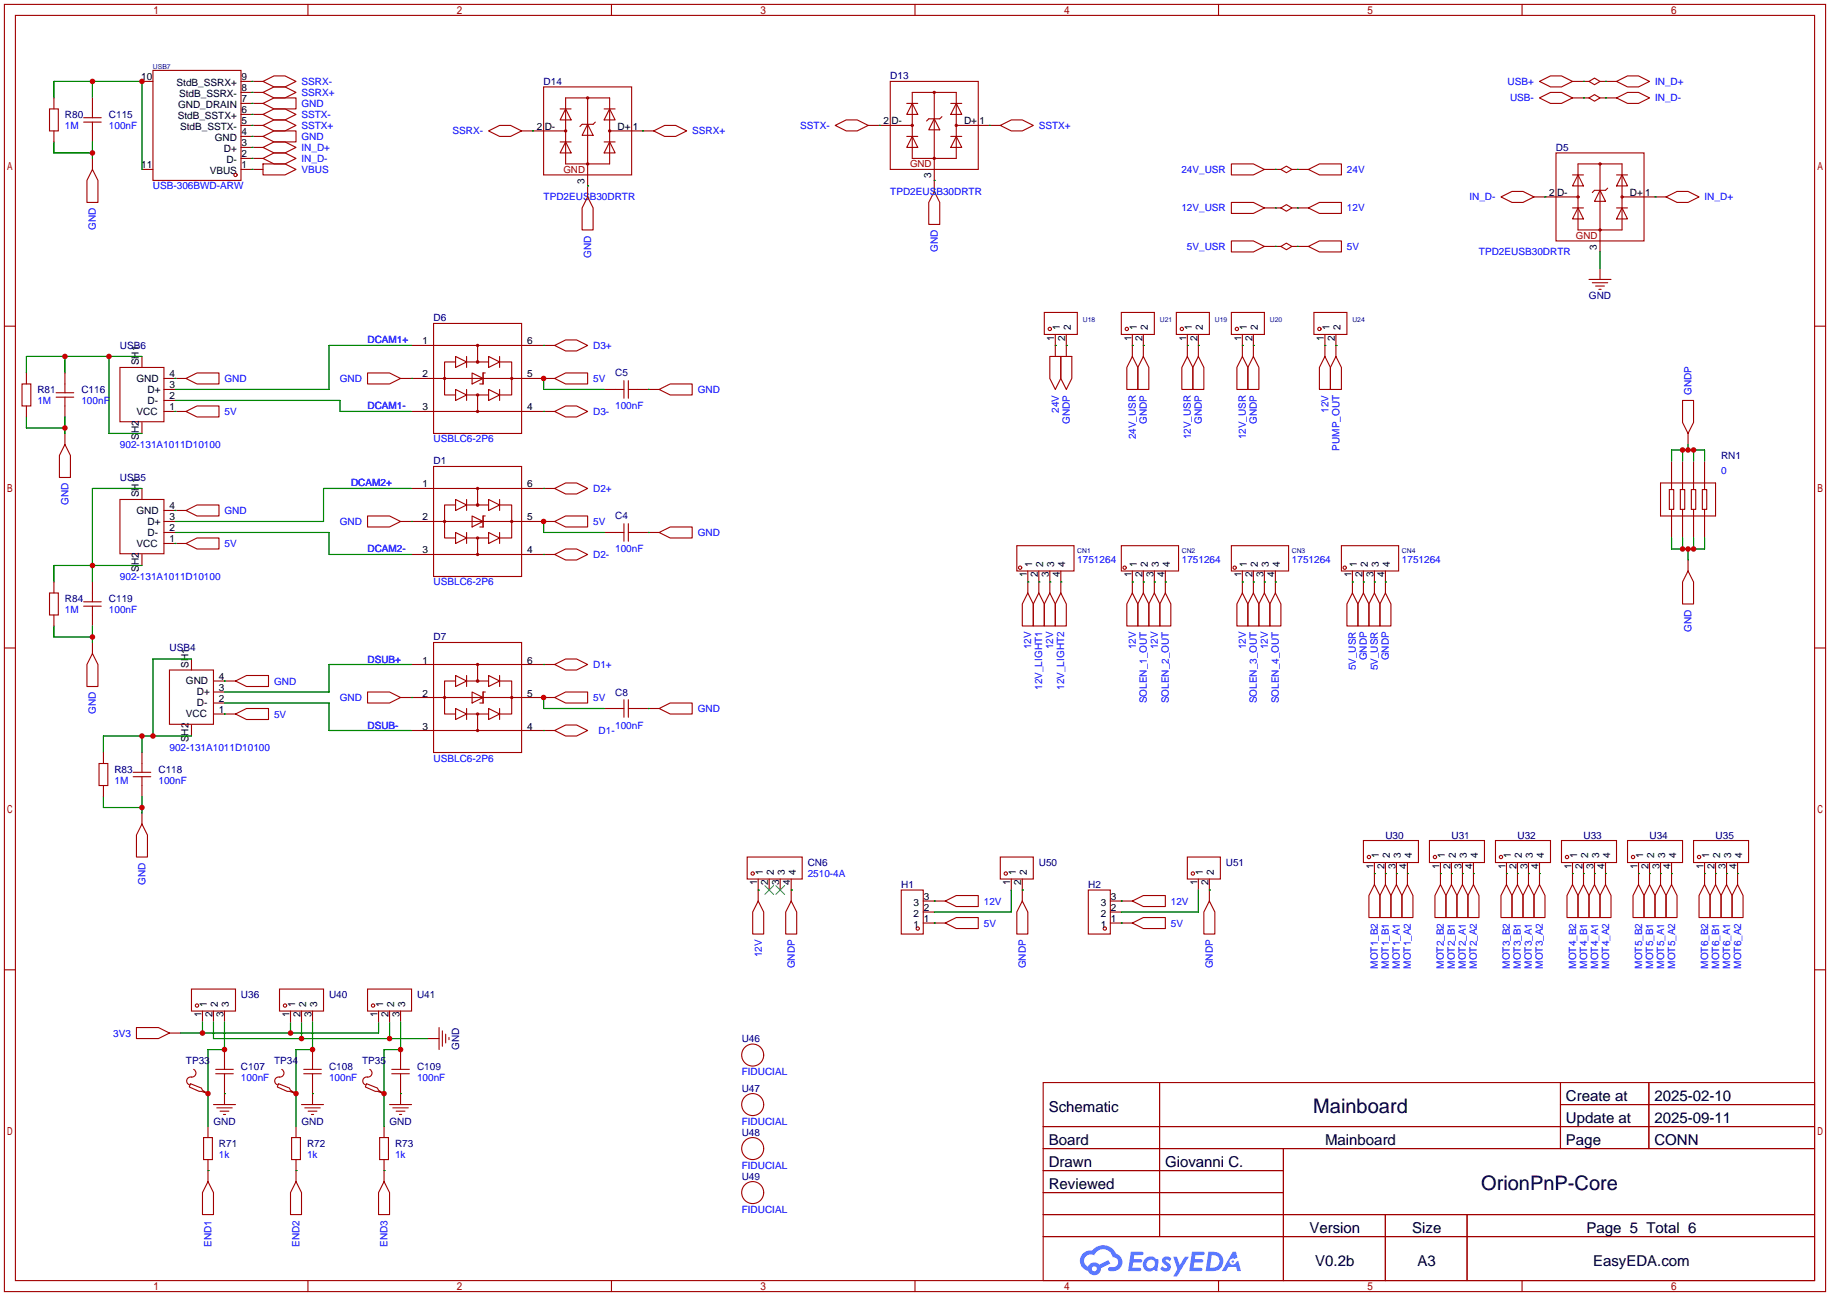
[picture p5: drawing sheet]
<svg xmlns="http://www.w3.org/2000/svg" width="422mm" height="299mm" viewBox="0 0 422 299" stroke-linecap="round" stroke-linejoin="round" font-family="sans-serif">
<g fill="none" stroke="#a10000" stroke-width=".25">
<path d="M1 1h420.4v297.2h-420.4zM3.6 3.6h415.2v292.1h-415.2zM71.1 1v2.6M141.1 1v2.6M211.2 1v2.6M281.3 1v2.6M351.3 1v2.6M1 75.3h2.6M418.8 75.3h2.6M1 149.6h2.6M418.8 149.6h2.6M1 223.9h2.6"/>
<path d="M418.8 223.9h2.6M240.8 249.9h178v45.8h-178zM267.7 249.9v35.6M360.2 249.9v15.3M360.2 255h58.6M380.6 249.9v15.3M240.8 260.1h178M240.8 265.2h178M240.8 270.3h55.4M240.8 275.3h55.4M296.2 265.2v30.5M71.1 295.7v2.5"/>
<path d="M141.1 295.7v2.5M211.2 295.7v2.5M240.8 280.4h178M240.8 285.5h178M281.3 295.7v2.5M319.8 280.4v15.3M338.6 280.4v15.3M351.3 295.7v2.5"/>
</g>
<g fill="#5487ff">
<path d="M268.5 290.3a1.3 1.3 0 0 1 1.9 .3l-.4 .6a.54 .54 0 0 0-1-.2l.2 .2a1.28 1.28 0 0 1 .8 2 1.53 1.53 0 0 1-2.2-.3l.5-.6 .8 .5a.31 .31 0 0 0 .3-.3 .31 .31 0 0 0-.2-.3 1.12 1.12 0 0 1-.7-1.9z"/>
<path d="M270.8 290.2h.8l.7 1.9 1.2-1.9h.9l-2.7 4.5h-.9l1-1.7z"/>
<path d="M261 289h2.3a.46 .46 0 0 1 .5 .1 .46 .46 0 0 1 .1 .5l-.3 .2h-1.8l-.1 .9h1.6a.4 .4 0 0 1 .3 .4 .4 .4 0 0 1-.4 .4h-1.6l-.2 1.2h1.4a.46 .46 0 0 1 .5 .1 .46 .46 0 0 1 .1 .5l-.4 .2h-2.6z"/>
<path d="M275.1 289h2.3a.47 .47 0 0 1 .5 .1 .47 .47 0 0 1 .1 .5l-.3 .2h-1.8l-.1 .9h1.6a.4 .4 0 0 1 .4 .4 .4 .4 0 0 1-.5 .4h-1.6l-.2 1.2h1.4a.46 .46 0 0 1 .5 .1 .46 .46 0 0 1 .1 .5l-.4 .2h-2.6z"/>
<path d="M284.5 289h.8l.3 1.3-.6 .4a.75 .75 0 0 0-1.1 .3 .75 .75 0 0 0 .5 1 .75 .75 0 0 0 .9-.6l.5-.3 .6 2.4h-.8l-.3-1h-1.8l-.5 1h-1z"/>
<path d="M278.9 289l-.6 4.5h1.4a2.27 2.27 0 0 0 2.7-2.3 2.27 2.27 0 0 0-2.7-2.2zM279.7 289.8a1.5 1.5 0 0 1 1.8 1.5 1.5 1.5 0 0 1-1.9 1.4h-.3z"/>
<path d="M264.4 290.6a1.6 1.6 0 0 0-.4 2.3 1.6 1.6 0 0 0 2.3 .2l.8 .4 .3-2.5-.1-.3h-.5a1.58 1.58 0 0 0-2.4-.1zM265 291.1a.99 .99 0 0 1 1.6 .6 .99 .99 0 0 1-1.3 1.1 .98 .98 0 0 1-.3-1.7z"/>
<path d="M250 289.4a2.37 2.37 0 0 0 1.1 4 1.54 1.54 0 0 0 1.8 1 1.54 1.54 0 0 0 1.2-1.6l2.2-1.1-.5-.8-2.1 1.1a1.57 1.57 0 0 0-2.6 .4 1.5 1.5 0 0 1-.7-2.1 1.5 1.5 0 0 1 2.2-.5 2.23 2.23 0 0 1 2.3-1.4 2.23 2.23 0 0 1 1.9 1.8 1.16 1.16 0 0 1 1.3 1.1 1.16 1.16 0 0 1-1.1 1.3h-.7a.47 .47 0 0 0-.5 .3 .47 .47 0 0 0 .4 .6 2.14 2.14 0 0 0 2.7-1.4 2.14 2.14 0 0 0-1.3-2.7 3.2 3.2 0 0 0-5.5-.7l-1.1 .1zM252 292.9a.6 .6 0 0 1 1.2 0 .6 .6 0 0 1-1.2 0z"/>
<circle cx="284.6" cy="291.3" r=".28"/>
</g>
<g fill="none" stroke="#a10000" stroke-width=".25">
<path d="M32.8 18.8h2.5M35.3 16.3h20.3v25.4h-20.3zM55.6 18.8h5.1M60.7 18.8l2.5-1.3h2.6l2.5 1.3-2.5 1.3h-2.6zM205.5 18.8h20.3v20.3h-20.3zM355.3 18.8l2.6-1.3h2.5l2.6 1.3-2.6 1.3h-2.5zM363 18.8h3.8M366.8 18.8l1.2-.8 1.3 .8-1.3 .8zM369.3 18.8h3.8M373.1 18.8l2.6-1.3h2.5l2.5 1.3-2.5 1.3h-2.5zM11.4 25.1h2.1v5.1h-2.1zM12.4 22.6v2.5"/>
<path d="M12.4 30.2v2.6M19.3 28.2h4.1M19.3 27.2h4.1M21.3 39.1l1.3 2.6v5h-2.5v-5zM21.3 22.6v4.6M21.3 28.2v4.6M21.3 36.6v2.5M32.8 39.1h2.5M55.6 39.1h5.1M55.6 21.3h5.1M55.6 23.9h5.1M55.6 26.4h5.1"/>
<path d="M55.6 29h5.1M55.6 31.5h5.1M55.6 34h5.1M55.6 36.6h5.1M60.7 36.6l2.5-1.3h2.6l2.5 1.3-2.5 1.2h-2.6zM60.7 34l2.5-1.2h2.6l2.5 1.2-2.5 1.3h-2.6zM60.7 37.8h5.1l2.5 1.3-2.5 1.3h-5.1zM60.7 31.5l2.5-1.3h5.1v2.6h-5.1zM60.7 21.3l2.5-1.2h2.6l2.5 1.2-2.5 1.3h-2.6zM60.7 26.4l2.5-1.3h2.6l2.5 1.3-2.5 1.3h-2.6zM60.7 29l2.5-1.3h2.6l2.5 1.3-2.5 1.2h-2.6zM60.7 23.9l2.5-1.3h5.1v2.5h-5.1z"/>
<path d="M112.8 30.2l2.5-1.2h2.6l2.5 1.2-2.5 1.3h-2.6zM120.4 30.2h10.2M125.5 20.1h20.3v20.3h-20.3zM129.3 25.1h2.5M129.3 32.8h2.5M130.6 25.1l1.2 2.6h-2.5zM130.6 32.8l1.2 2.5h-2.5zM130.6 22.6h10.1v15.2h-10.1zM135.6 28.7l1.3 2.5h-2.5zM135.6 22.6v22.9M137.4 28.2l-.5 .5h-2.5l-.5 .5M139.4 25.1h2.6"/>
<path d="M139.4 32.8h2.6M140.7 25.1l1.3 2.6h-2.6zM140.7 32.8l1.3 2.5h-2.6zM140.7 30.2h10.2M150.9 30.2l2.5-1.2h2.6l2.5 1.2-2.5 1.3h-2.6zM192.8 29l2.5-1.3h2.6l2.5 1.3-2.5 1.2h-2.6zM200.4 29h10.2M209.3 23.9h2.5M209.3 31.5h2.5M210.6 23.9l1.2 2.5h-2.5zM210.6 31.5l1.2 2.5h-2.5zM210.6 21.3h10.1v15.3h-10.1z"/>
<path d="M215.6 27.4l1.3 2.6h-2.5zM215.6 21.3v22.9M217.4 26.9l-.5 .5h-2.5l-.5 .5M219.5 23.9h2.5M219.5 31.5h2.5M220.7 23.9l1.3 2.5h-2.5zM220.7 31.5l1.3 2.5h-2.5zM220.7 29h10.2M230.9 29l2.5-1.3h2.6l2.5 1.3-2.5 1.2h-2.6zM284.2 37.8h5.1l2.5 1.3-2.5 1.3h-5.1zM291.8 39.1h3.9M295.7 39.1l1.2-.7 1.3 .7-1.3 .8z"/>
<path d="M298.2 39.1h3.8M302 39.1l2.5-1.3h5.1v2.6h-5.1zM355.3 22.6l2.6-1.3h2.5l2.6 1.3-2.6 1.3h-2.5zM359.2 35.3h20.3v20.3h-20.3zM363 22.6h3.8M364.2 37.8h10.2v15.3h-10.2zM366.8 22.6l1.2-.8 1.3 .8-1.3 .8zM369.3 37.8v20.4M369.3 22.6h3.8M373.1 22.6l2.6-1.3h2.5l2.5 1.3-2.5 1.3h-2.5zM135.6 45.5l1.3 2.5v5.1h-2.5v-5.1zM215.6 44.2l1.3 2.5v5.1h-2.5v-5.1z"/>
<path d="M284.2 46.7h5.1l2.5 1.3-2.5 1.3h-5.1zM284.2 55.6h5.1l2.5 1.3-2.5 1.3h-5.1zM291.8 48h3.9M291.8 56.9h3.9M295.7 48l1.2-.8 1.3 .8-1.3 .8zM295.7 56.9l1.2-.8 1.3 .8-1.3 .8zM298.2 48h3.8M298.2 56.9h3.8M302 48l2.5-1.3h5.1v2.6h-5.1zM302 56.9l2.5-1.3h5.1v2.6h-5.1zM346.5 45.5l2.5-1.3h2.5l2.6 1.3-2.6 1.2h-2.5zM354.1 45.5h10.1"/>
<path d="M363 40.4h2.5M363 48h2.5M364.2 40.4l1.3 2.5h-2.5zM364.2 48l1.3 2.5h-2.5zM369.3 43.9l1.3 2.6h-2.6zM371.1 43.4l-.5 .5h-2.6l-.5 .6M373.1 40.4h2.6M373.1 48h2.6M374.4 40.4l1.3 2.5h-2.6zM374.4 48l1.3 2.5h-2.6zM374.4 45.5h10.2M384.6 45.5l2.5-1.3h2.5l2.6 1.3-2.6 1.2h-2.5z"/>
<path d="M95 79.8h33M100.1 74.7h20.3v25.4h-20.3zM110.2 79.8v3.8M128 79.8l2.6-1.3h2.5l2.5 1.3-2.5 1.2h-2.5zM241 72.1h7.7v5.1h-7.7zM243.6 77.2v5.1M246.1 77.2v5.1M258.8 72.1h7.6v5.1h-7.6zM261.4 77.2v5.1M263.9 77.2v5.1M271.5 72.1h7.6v5.1h-7.6zM274.1 77.2v5.1"/>
<path d="M276.6 77.2v5.1M284.2 72.1h7.6v5.1h-7.6zM286.8 77.2v5.1M289.3 77.2v5.1M303.3 72.1h7.6v5.1h-7.6zM305.8 77.2v5.1M308.4 77.2v5.1M366.8 64.5h5.1M367.5 65.3h3.6M368.3 66h2M369.1 66.8h.5M369.3 62v2.5"/>
<path d="M5.1 88.6h2v5.1h-2zM6.1 86.1v2.5M6.1 93.7v2.6M13 91.7h4M13 90.7h4M15 86.1v4.6M15 91.7v4.6M27.7 84.8h10.1v12.6h-10.1zM32.8 82.3v2.5M32.8 97.5v2.6M37.8 95h5.1M37.8 87.4h5.1"/>
<path d="M37.8 89.9h2.6M37.8 92.5h2.6M42.9 95l2.6-1.3h5v2.6h-5zM42.9 87.4l2.6-1.3h5v2.5h-5zM84.8 86.1h5.1l2.6 1.3-2.6 1.2h-5.1zM92.5 87.4h35.5M95 95h33M105.2 82.3l2.5 1.3-2.5 1.2zM105.2 89.9l2.5 1.3-2.5 1.3zM105.2 83.6h-2.6v7.6h2.6M107.7 82.3v2.5M107.7 89.9v2.6"/>
<path d="M107.7 83.6h5.1M107.7 91.2h5.1M109 86.1l2.5 1.3-2.5 1.2zM110.2 91.2v3.8M112 86.1h-.5v2.5h-.8M112.8 82.3l2.5 1.3-2.5 1.2zM112.8 89.9l2.5 1.3-2.5 1.3zM115.3 83.6h2.8v7.6h-3M115.3 82.3v2.5M115.3 89.9v2.6M128 95l2.6-1.3h2.5l2.5 1.3-2.5 1.3h-2.5zM128 87.4l2.6-1.3h5v2.5h-5z"/>
<path d="M139.4 89.9h4.6M144 87.9v4M145 87.9v4M145 89.9h7.1M152.1 89.9l2.6-1.3h5.1v2.6h-5.1zM242.3 82.3h2.6v5.1l-1.3 2.5-1.3-2.5zM244.9 82.3h2.5v5.1l-1.3 2.5-1.2-2.5zM261.4 82.3l1.2 2.5v5.1h-2.5v-5.1zM263.9 82.3l1.3 2.5v5.1h-2.6v-5.1zM274.1 82.3l1.2 2.5v5.1h-2.5v-5.1zM276.6 82.3l1.3 2.5v5.1h-2.6v-5.1zM286.8 82.3l1.2 2.5v5.1h-2.5v-5.1z"/>
<path d="M289.3 82.3l1.3 2.5v5.1h-2.6v-5.1zM305.8 82.3l1.3 2.5v5.1h-2.6v-5.1zM308.4 82.3l1.2 2.5v5.1h-2.5v-5.1zM388.4 92.5h2.5v5l-1.3 2.6-1.2-2.6zM15 102.6l1.3 2.6v5h-2.6v-5zM15 100.1v2.5M27.7 115.3h10.1v12.5h-10.1zM32.8 112.8v2.5M37.8 117.9h5.1M42.9 117.9l2.6-1.3h5v2.5h-5zM84.8 119.1h5.1l2.6 1.3-2.6 1.3h-5.1zM95 112.8h33"/>
<path d="M100.1 107.7h20.3v25.4h-20.3zM105.2 115.3l2.5 1.3-2.5 1.3zM105.2 116.6h-2.6v7.6h2.6M107.7 115.3v2.6M107.7 116.6h5.1M109 119.1l2.5 1.3-2.5 1.3zM110.2 112.8v3.8M112 119.1h-.5v2.6h-.8M112.8 115.3l2.5 1.3-2.5 1.3zM115.3 116.6h2.8v7.6h-3M115.3 115.3v2.6M128 112.8l2.6-1.3h2.5l2.5 1.3-2.5 1.2h-2.5z"/>
<path d="M383.3 111.5h12.7v7.6h-12.7zM385.3 113h1v4.6h-1zM385.8 106.4v6.6M385.8 117.6v6.6M387.9 113h1v4.6h-1zM388.4 106.4v6.6M388.4 117.6v6.6M389.6 100.1v2.5M390.4 113h1v4.6h-1zM390.9 106.4v6.6M390.9 117.6v6.6M392.9 113h1.1v4.6h-1.1z"/>
<path d="M393.4 106.4v6.6M393.4 117.6v6.6M11.4 136.9h2.1v5.1h-2.1zM12.4 134.4v2.5M19.3 140h4.1M19.3 138.9h4.1M21.3 134.4v4.5M21.3 140v4.5M32.8 128v2.6M37.8 120.4h2.6M37.8 125.5h5.1M37.8 122.9h2.6"/>
<path d="M42.9 125.5l2.6-1.3h5v2.5h-5zM92.5 120.4h35.5M95 128h33M105.2 122.9l2.5 1.3-2.5 1.3zM107.7 122.9v2.6M107.7 124.2h5.1M110.2 124.2v3.8M112.8 122.9l2.5 1.3-2.5 1.3zM115.3 122.9v2.6M128 128l2.6-1.3h2.5l2.5 1.3-2.5 1.3h-2.5zM128 120.4l2.6-1.3h5v2.6h-5zM139.4 122.9h4.6"/>
<path d="M144 120.9v4.1M145 122.9h7.1M145 120.9v4.1M152.1 122.9l2.6-1.2h5.1v2.5h-5.1zM234.7 126h13.2v5.8h-13.2zM237.2 136.9l1.3 2.5v5.1h-2.5v-5.1zM237.2 131.8v5.1M239.8 136.9l1.2 2.5v5.1h-2.5v-5.1zM239.8 131.8v5.1M242.3 136.9l1.3 2.5v5.1h-2.6v-5.1zM242.3 131.8v5.1M244.9 136.9l1.2 2.5v5.1h-2.5v-5.1z"/>
<path d="M244.9 131.8v5.1M258.8 126h13.2v5.8h-13.2zM261.4 136.9l1.2 2.5v5.1h-2.5v-5.1zM261.4 131.8v5.1M263.9 136.9l1.3 2.5v5.1h-2.6v-5.1zM263.9 131.8v5.1M266.4 136.9l1.3 2.5v5.1h-2.5v-5.1zM266.4 131.8v5.1M269 136.9l1.3 2.5v5.1h-2.6v-5.1zM269 131.8v5.1M284.2 126h13.2v5.8h-13.2zM286.8 136.9l1.2 2.5v5.1h-2.5v-5.1z"/>
<path d="M286.8 131.8v5.1M289.3 136.9l1.3 2.5v5.1h-2.6v-5.1zM289.3 131.8v5.1M291.8 136.9l1.3 2.5v5.1h-2.5v-5.1zM291.8 131.8v5.1M294.4 136.9l1.3 2.5v5.1h-2.6v-5.1zM294.4 131.8v5.1M309.6 126h13.2v5.8h-13.2zM312.2 136.9l1.2 2.5v5.1h-2.5v-5.1zM312.2 131.8v5.1M314.7 136.9l1.3 2.5v5.1h-2.6v-5.1zM314.7 131.8v5.1"/>
<path d="M317.2 136.9l1.3 2.5v5.1h-2.5v-5.1zM317.2 131.8v5.1M319.8 136.9l1.3 2.5v5.1h-2.6v-5.1zM319.8 131.8v5.1M389.6 131.8l1.3 2.6v5h-2.5v-5zM389.6 129.3v2.5M12.4 142v2.5M21.3 150.9l1.3 2.5v5.1h-2.5v-5.1zM21.3 148.3v2.6M39.1 154.7h10.2v12.5h-10.2zM44.2 152.1v2.6M49.3 159.8h2.5"/>
<path d="M49.3 157.2h5.1M54.4 157.2l2.5-1.2h5.1v2.5h-5.1zM84.8 159.8h5.1l2.6 1.2-2.6 1.3h-5.1zM95 153.4h33M100.1 148.3h20.3v25.4h-20.3zM105.2 156l2.5 1.2-2.5 1.3zM105.2 157.2h-2.6v7.6h2.6M107.7 156v2.5M107.7 157.2h5.1M109 159.8l2.5 1.2-2.5 1.3zM110.2 153.4v3.8M112 159.8h-.5v2.5h-.8"/>
<path d="M112.8 156l2.5 1.2-2.5 1.3zM115.3 157.2h2.8v7.6h-3M115.3 156v2.5M128 153.4l2.6-1.3h2.5l2.5 1.3-2.5 1.3h-2.5zM22.9 176.3h2v5.1h-2zM23.9 173.7v2.6M30.7 179.3h4.1M30.7 178.3h4.1M32.8 173.7v4.6M32.8 179.3v4.6M44.2 167.4v2.5M49.3 164.8h5.1"/>
<path d="M49.3 162.3h2.5M54.4 164.8l2.5-1.2h5.1v2.5h-5.1zM92.5 161h35.5M95 168.7h33M105.2 163.6l2.5 1.2-2.5 1.3zM107.7 163.6v2.5M107.7 164.8h5.1M110.2 164.8v3.9M112.8 163.6l2.5 1.2-2.5 1.3zM115.3 163.6v2.5M128 168.7l2.6-1.3h2.5l2.5 1.3-2.5 1.2h-2.5zM128 161l2.6-1.2h5v2.5h-5z"/>
<path d="M139.4 163.6h4.6M144 161.5v4.1M145 161.5v4.1M145 163.6h7.1M152.1 163.6l2.6-1.3h5.1v2.5h-5.1zM23.9 181.4v2.5M32.8 190.2l1.2 2.6v5.1h-2.5v-5.1zM32.8 187.7v2.5M172.5 197.9h12.7v5h-12.7zM230.9 197.9h7.6v5h-7.6zM274.1 197.9h7.6v5h-7.6zM314.7 194.1h12.7v5h-12.7z"/>
<path d="M317.2 199.1v5.1M319.8 199.1v5.1M322.3 199.1v5.1M324.9 199.1v5.1M329.9 194.1h12.7v5h-12.7zM332.5 199.1v5.1M335 199.1v5.1M337.6 199.1v5.1M340.1 199.1v5.1M345.2 194.1h12.7v5h-12.7zM347.7 199.1v5.1M350.3 199.1v5.1"/>
<path d="M352.8 199.1v5.1M355.3 199.1v5.1M360.4 194.1h12.7v5h-12.7zM363 199.1v5.1M365.5 199.1v5.1M368 199.1v5.1M370.6 199.1v5.1M375.7 194.1h12.7v5h-12.7zM378.2 199.1v5.1M380.7 199.1v5.1M383.3 199.1v5.1M385.8 199.1v5.1"/>
<path d="M390.9 194.1h12.7v5h-12.7zM393.4 199.1v5.1M396 199.1v5.1M398.5 199.1v5.1M401.1 199.1v5.1M175 208l1.3 2.6v5h-2.6v-5zM175 202.9v5.1M177.5 202.9v2.6M180.1 202.9v2.6M182.6 208l1.3 2.6v5h-2.5v-5zM182.6 202.9v5.1M208 205.5h5.1v10.1h-5.1z"/>
<path d="M213.1 208h5.1M213.1 213.1h5.1M213.1 210.6h2.5M218.2 208l2.5-1.2h5.1v2.5h-5.1zM218.2 213.1l2.5-1.3h5.1v2.6h-5.1zM233.4 202.9v2.6M236 208l1.2 2.6v5h-2.5v-5zM236 202.9v5.1M251.2 205.5h5.1v10.1h-5.1zM256.3 208h5.1M256.3 213.1h5.1M256.3 210.6h2.5"/>
<path d="M261.4 208l2.5-1.2h5.1v2.5h-5.1zM261.4 213.1l2.5-1.3h5.1v2.6h-5.1zM276.6 202.9v2.6M279.1 208l1.3 2.6v5h-2.5v-5zM279.1 202.9v5.1M317.2 204.2l1.3 2.6v5h-2.5v-5zM319.8 204.2l1.3 2.6v5h-2.6v-5zM322.3 204.2l1.3 2.6v5h-2.5v-5zM324.9 204.2l1.2 2.6v5h-2.5v-5zM332.5 204.2l1.3 2.6v5h-2.6v-5zM335 204.2l1.3 2.6v5h-2.5v-5zM337.6 204.2l1.2 2.6v5h-2.5v-5z"/>
<path d="M340.1 204.2l1.3 2.6v5h-2.6v-5zM347.7 204.2l1.3 2.6v5h-2.5v-5zM350.3 204.2l1.2 2.6v5h-2.5v-5zM352.8 204.2l1.3 2.6v5h-2.6v-5zM355.3 204.2l1.3 2.6v5h-2.5v-5zM363 204.2l1.2 2.6v5h-2.5v-5zM365.5 204.2l1.3 2.6v5h-2.6v-5zM368 204.2l1.3 2.6v5h-2.5v-5zM370.6 204.2l1.3 2.6v5h-2.6v-5zM378.2 204.2l1.3 2.6v5h-2.6v-5zM380.7 204.2l1.3 2.6v5h-2.5v-5zM383.3 204.2l1.3 2.6v5h-2.6v-5z"/>
<path d="M385.8 204.2l1.3 2.6v5h-2.5v-5zM393.4 204.2l1.3 2.6v5h-2.5v-5zM396 204.2l1.3 2.6v5h-2.6v-5zM398.5 204.2l1.3 2.6v5h-2.5v-5zM401.1 204.2l1.2 2.6v5h-2.5v-5zM31.5 237.2h5.1l2.5 1.3-2.5 1.3h-5.1zM39.1 238.5h2.6M44.2 228.3h10.2v5.1h-10.2zM46.7 233.4v2.6M49.3 233.4v2.6M51.8 233.4v2.6M64.5 228.3h10.2v5.1h-10.2z"/>
<path d="M67.1 233.4v2.6M69.6 233.4v2.6M72.1 233.4v2.6M84.8 228.3h10.2v5.1h-10.2zM87.4 233.4v2.6M89.9 233.4v2.6M92.5 233.4v2.6M98.8 239.8h2.5M101.3 237.2v5.1M102.1 238v3.6M102.9 238.8v2M103.6 239.5v.5"/>
<path d="M43.9 250.2l2.6 1 .2 .5 1.3 .8-1.5-.5h-.5l-2.3-1zM44.7 246.9a.98 .98 0 0 1 .4 1.3 .98 .98 0 0 1-1.2 .5 .93 .93 0 0 0-.8 .8 .93 .93 0 0 0 .6 .9M47.8 252.5h.2M49.3 255h5.1M49.8 247.9h4M49.8 246.9h4M50 255.8h3.6M50.8 256.5h2M51.6 257.3h.5M51.8 242.3v4.6M51.8 247.9v7.1M64.3 250.2l2.5 1 .3 .5 1.2 .8-1.5-.5h-.5l-2.3-1z"/>
<path d="M65 246.9a.98 .98 0 0 1 .5 1.3 .98 .98 0 0 1-1.3 .5 .93 .93 0 0 0-.8 .8 .93 .93 0 0 0 .6 .9M68.1 252.5h.2M69.6 255h5.1M70.1 247.9h4.1M70.1 246.9h4.1M70.4 255.8h3.5M71.1 256.5h2.1M71.9 257.3h.5M72.1 242.3v4.6M72.1 247.9v7.1M84.6 250.2l2.5 1 .3 .5 1.2 .8-1.5-.5h-.5l-2.3-1zM85.3 246.9a.98 .98 0 0 1 .5 1.3 .98 .98 0 0 1-1.3 .5 .93 .93 0 0 0-.8 .8 .93 .93 0 0 0 .6 .9"/>
<path d="M88.4 252.5h.2M89.9 255h5.1M90.4 247.9h4.1M90.4 246.9h4.1M90.7 255.8h3.5M91.4 256.5h2.1M92.2 257.3h.5M92.5 242.3v4.6M92.5 247.9v7.1M47 262.6h2v5.1h-2zM48 272.8l1.3 2.5v5.1h-2.6v-5.1zM48 260.1v2.5"/>
<path d="M48 267.7v5.1M67.3 262.6h2v5.1h-2zM68.3 272.8l1.3 2.5v5.1h-2.5v-5.1zM68.3 260.1v2.5M68.3 267.7v5.1M87.6 262.6h2.1v5.1h-2.1zM88.6 272.8l1.3 2.5v5.1h-2.5v-5.1zM88.6 260.1v2.5M88.6 267.7v5.1"/>
<circle cx="130.6" cy="30.2" r=".25"/>
<circle cx="135.6" cy="22.6" r=".25"/>
<circle cx="135.6" cy="37.8" r=".25"/>
<circle cx="140.7" cy="30.2" r=".25"/>
<circle cx="210.6" cy="29" r=".25"/>
<circle cx="215.6" cy="36.6" r=".25"/>
<circle cx="215.6" cy="21.3" r=".25"/>
<circle cx="220.7" cy="29" r=".25"/>
<circle cx="369.3" cy="37.8" r=".25"/>
<circle cx="54.4" cy="40.4" r=".38"/>
<circle cx="364.2" cy="45.5" r=".25"/>
<circle cx="369.3" cy="53.1" r=".25"/>
<circle cx="374.4" cy="45.5" r=".25"/>
<circle cx="110.2" cy="79.8" r=".25"/>
<circle cx="242.3" cy="75.9" r=".38"/>
<circle cx="260.1" cy="75.9" r=".38"/>
<circle cx="272.8" cy="75.9" r=".38"/>
<circle cx="285.5" cy="75.9" r=".38"/>
<circle cx="304.5" cy="75.9" r=".38"/>
<circle cx="102.6" cy="87.4" r=".25"/>
<circle cx="110.2" cy="91.2" r=".25"/>
<circle cx="110.2" cy="95" r=".25"/>
<circle cx="110.2" cy="83.6" r=".25"/>
<circle cx="118.1" cy="87.4" r=".25"/>
<circle cx="110.2" cy="116.6" r=".25"/>
<circle cx="110.2" cy="112.8" r=".25"/>
<circle cx="102.6" cy="120.4" r=".25"/>
<circle cx="110.2" cy="124.2" r=".25"/>
<circle cx="110.2" cy="128" r=".25"/>
<circle cx="118.1" cy="120.4" r=".25"/>
<circle cx="235.5" cy="131.1" r=".38"/>
<circle cx="259.6" cy="131.1" r=".38"/>
<circle cx="285" cy="131.1" r=".38"/>
<circle cx="310.4" cy="131.1" r=".38"/>
<circle cx="110.2" cy="157.2" r=".25"/>
<circle cx="110.2" cy="153.4" r=".25"/>
<circle cx="102.6" cy="161" r=".25"/>
<circle cx="110.2" cy="168.7" r=".25"/>
<circle cx="110.2" cy="164.8" r=".25"/>
<circle cx="118.1" cy="161" r=".25"/>
<circle cx="316" cy="197.9" r=".38"/>
<circle cx="331.2" cy="197.9" r=".38"/>
<circle cx="346.5" cy="197.9" r=".38"/>
<circle cx="361.7" cy="197.9" r=".38"/>
<circle cx="376.9" cy="197.9" r=".38"/>
<circle cx="392.2" cy="197.9" r=".38"/>
<circle cx="173.7" cy="201.7" r=".38"/>
<circle cx="211.8" cy="214.4" r=".38"/>
<circle cx="232.2" cy="201.7" r=".38"/>
<circle cx="255" cy="214.4" r=".38"/>
<circle cx="275.3" cy="201.7" r=".38"/>
<circle cx="45.5" cy="232.2" r=".38"/>
<circle cx="65.8" cy="232.2" r=".38"/>
<circle cx="86.1" cy="232.2" r=".38"/>
<circle cx="173.7" cy="243.6" r="2.54"/>
<circle cx="173.7" cy="255" r="2.54"/>
<circle cx="173.7" cy="265.2" r="2.54"/>
<circle cx="173.7" cy="275.3" r="2.54"/>
</g>
<g fill="none" stroke="#008700" stroke-width=".25">
<path d="M21.3 18.8v3.8M58.2 18.8h.1M365.5 18.8h.1M370.6 18.8h.1M12.4 22.6v-3.8h20.4v20.3M12.4 32.8v2.5h8.9M21.3 32.8v3.8M58.2 34h.1M58.2 36.6h.1M58.2 39.1h.1M58.2 31.5h.1M58.2 21.3h.1"/>
<path d="M58.2 26.4h.1M58.2 29h.1M58.2 23.9h.1M122.9 30.2h.1M148.3 30.2h.1M202.9 29h.1M228.3 29h.1M294.4 39.1h.1M299.5 39.1h.1M365.5 22.6h.1M370.6 22.6h.1M135.6 42.9h.1"/>
<path d="M215.6 41.7h.1M294.4 48h.1M294.4 56.9h.1M299.5 48h.1M299.5 56.9h.1M356.6 45.5h.1M369.3 58.2v3.8M382 45.5h.1M95 79.8h-19.1v10.1h-35.5M125.5 79.8h.1M243.6 79.8h.1M246.1 79.8h.1"/>
<path d="M261.4 79.8h.1M263.9 79.8h.1M274.1 79.8h.1M276.6 79.8h.1M286.8 79.8h.1M289.3 79.8h.1M305.8 79.8h.1M308.4 79.8h.1M6.1 96.3v2.5h8.9M15 82.3v3.8M15 96.3v3.8M25.1 82.3v17.8h7.7"/>
<path d="M32.8 82.3h-26.7v3.8M40.4 95h.1M40.4 87.4h.1M40.4 92.5h38.1v2.5h16.5M95 87.4h.1M125.5 95h.1M125.5 87.4v2.5h13.9M149.6 89.9h.1M32.8 112.8h-11.5v21.6M40.4 117.9h.1M95 112.8h-20.3v7.6h-34.3M125.5 112.8h.1"/>
<path d="M385.8 106.4v-2.5h7.6v2.5M388.4 103.9v2.5M389.6 102.6v1.3M390.9 103.9v2.5M32.8 130.6h-20.4v3.8M40.4 125.5h.1M40.4 122.9h35.5v5.1h19.1M95 120.4h.1M125.5 128h.1M125.5 120.4v2.5h13.9M149.6 122.9h.1M237.2 134.4h.1"/>
<path d="M239.8 134.4h.1M242.3 134.4h.1M244.9 134.4h.1M261.4 134.4h.1M263.9 134.4h.1M266.4 134.4h.1M269 134.4h.1M286.8 134.4h.1M289.3 134.4h.1M291.8 134.4h.1M294.4 134.4h.1M312.2 134.4h.1"/>
<path d="M314.7 134.4h.1M317.2 134.4h.1M319.8 134.4h.1M385.8 124.2v2.5h7.6v-2.5M388.4 124.2v2.5M389.6 126.7v2.6M390.9 124.2v2.5M12.4 144.5v2.6h8.9M21.3 144.5v3.8M44.2 152.1h-8.9v17.8M51.8 157.2h.1M95 153.4h-19.1v6.4h-24.1"/>
<path d="M125.5 153.4h.1M32.8 169.9v3.8M44.2 169.9h-20.3v3.8M51.8 164.8h.1M51.8 162.3h24.1v6.4h19.1M95 161h.1M125.5 168.7h.1M125.5 161v2.6h13.9M149.6 163.6h.1M23.9 183.9v2.5h8.9M32.8 183.9v3.8M175 205.5h.1"/>
<path d="M182.6 205.5h.1M215.6 208h.1M215.6 213.1h.1M233.4 205.5v5.1h-17.8M236 205.5h.1M258.8 208h.1M258.8 213.1h.1M276.6 205.5v5.1h-17.8M279.1 205.5h.1M317.2 201.7h.1M319.8 201.7h.1M322.3 201.7h.1"/>
<path d="M324.9 201.7h.1M332.5 201.7h.1M335 201.7h.1M337.6 201.7h.1M340.1 201.7h.1M347.7 201.7h.1M350.3 201.7h.1M352.8 201.7h.1M355.3 201.7h.1M363 201.7h.1M365.5 201.7h.1M368 201.7h.1"/>
<path d="M370.6 201.7h.1M378.2 201.7h.1M380.7 201.7h.1M383.3 201.7h.1M385.8 201.7h.1M393.4 201.7h.1M396 201.7h.1M398.5 201.7h.1M401.1 201.7h.1M46.7 236v2.5M49.3 236v3.8h49.5M51.8 236v6.3h-3.8v17.8"/>
<path d="M67.1 236v2.5M69.6 236v3.8M72.1 236v6.3h-3.8v17.8M87.4 236v2.5h-45.7M89.9 236v3.8M92.5 236v6.3h-3.9v17.8M51.8 252.5h.1M72.1 252.5h.1M92.5 252.5h.1M48 270.3h.1M68.3 270.3h.1M88.6 270.3h.1"/>
</g>
<path d="M176.5 204.5l2.1 2M178.6 204.5l-2.1 2M179.1 204.5l2 2M181.1 204.5l-2 2" fill="none" stroke="#3c3" stroke-width=".25"/>
<g fill="#c00">
<circle cx="125.5" cy="120.4" r=".63"/>
<circle cx="125.5" cy="87.4" r=".63"/>
<circle cx="125.5" cy="161" r=".63"/>
<circle cx="388.4" cy="126.7" r=".63"/>
<circle cx="389.6" cy="126.7" r=".63"/>
<circle cx="390.9" cy="126.7" r=".63"/>
<circle cx="389.6" cy="103.9" r=".63"/>
<circle cx="390.9" cy="103.9" r=".63"/>
<circle cx="388.4" cy="103.9" r=".63"/>
<circle cx="46.7" cy="238.5" r=".63"/>
<circle cx="67.1" cy="238.5" r=".63"/>
<circle cx="89.9" cy="239.8" r=".63"/>
<circle cx="69.6" cy="239.8" r=".63"/>
<circle cx="51.8" cy="242.3" r=".63"/>
<circle cx="48" cy="252.5" r=".63"/>
<circle cx="72.1" cy="242.3" r=".63"/>
<circle cx="68.3" cy="252.5" r=".63"/>
<circle cx="92.5" cy="242.3" r=".63"/>
<circle cx="88.6" cy="252.5" r=".63"/>
<circle cx="32.8" cy="18.8" r=".63"/>
<circle cx="21.3" cy="18.8" r=".63"/>
<circle cx="21.3" cy="35.3" r=".63"/>
<circle cx="15" cy="82.3" r=".63"/>
<circle cx="25.1" cy="82.3" r=".63"/>
<circle cx="15" cy="98.8" r=".63"/>
<circle cx="32.8" cy="169.9" r=".63"/>
<circle cx="35.3" cy="169.9" r=".63"/>
<circle cx="32.8" cy="186.4" r=".63"/>
<circle cx="21.3" cy="130.6" r=".63"/>
<circle cx="21.3" cy="147.1" r=".63"/>
</g>
<g font-size="4.6">
<text x="303.1" y="257">Mainboard</text>
<text x="341.9" y="274.8">OrionPnP-Core</text>
</g>
<g font-size="3.5">
<text x="242.1" y="256.7">Schematic</text>
<text x="361.5" y="254.2">Create at</text>
<text x="381.9" y="254.2">2025-02-10</text>
<text x="361.5" y="259.2">Update at</text>
<text x="381.9" y="259.2">2025-09-11</text>
<text x="242.1" y="264.3">Board</text>
<text x="242.1" y="269.4">Drawn</text>
<text x="268.9" y="269.4">Giovanni C.</text>
<text x="305.9" y="264.3">Mainboard</text>
<text x="361.5" y="264.3">Page</text>
<text x="381.9" y="264.3">CONN</text>
<text x="242.1" y="274.5">Reviewed</text>
<text x="302.3" y="284.6">Version</text>
<text x="326" y="284.6">Size</text>
<text x="366.2" y="284.6">Page 5 Total 6</text>
<text x="303.6" y="292.3">V0.2b</text>
<text x="327.2" y="292.3">A3</text>
<text x="367.7" y="292.3">EasyEDA.com</text>
</g>
<g font-size="2.3">
<text x="32.6" y="18.6">10</text>
<text x="40.8" y="19.8">StdB_SSRX+</text>
<text x="41.3" y="22.4">StdB_SSRX-</text>
<text x="55.8" y="18.6">9</text>
<text x="55.8" y="21.1">8</text>
<text x="55.8" y="23.6">7</text>
<text x="41" y="27.5">StdB_SSTX+</text>
<text x="41.1" y="24.9">GND_DRAIN</text>
<text x="41.6" y="30">StdB_SSTX-</text>
<text x="55.8" y="26.2">6</text>
<text x="55.8" y="28.7">5</text>
<text x="123.9" y="30">2</text>
<text x="125.7" y="30">D-</text>
<text x="142.5" y="30">D+</text>
<text x="146" y="30">1</text>
<text x="203.9" y="28.7">2</text>
<text x="205.7" y="28.7">D-</text>
<text x="222.5" y="28.7">D+</text>
<text x="226.1" y="28.7">1</text>
<text x="49.6" y="32.5">GND</text>
<text x="51.7" y="35.1">D+</text>
<text x="55.8" y="31.3">4</text>
<text x="55.8" y="33.8">3</text>
<text x="32.6" y="38.9">11</text>
<text x="48.4" y="40.2">VBUS</text>
<text x="52.2" y="37.6">D-</text>
<text x="55.8" y="36.3">2</text>
<text x="55.8" y="38.9">1</text>
<text x="214.9" y="41.1" transform="rotate(-90 214.9 41.1)">3</text>
<text x="134.9" y="42.4" transform="rotate(-90 134.9 42.4)">3</text>
<text x="357.6" y="45.2">2</text>
<text x="359.4" y="45.2">D-</text>
<text x="376.2" y="45.2">D+</text>
<text x="379.7" y="45.2">1</text>
<text x="368.6" y="57.7" transform="rotate(-90 368.6 57.7)">3</text>
<text x="244.6" y="76.3" transform="rotate(-90 244.6 76.3)">1</text>
<text x="247.2" y="76.3" transform="rotate(-90 247.2 76.3)">2</text>
<text x="262.4" y="76.3" transform="rotate(-90 262.4 76.3)">1</text>
<text x="264.9" y="76.3" transform="rotate(-90 264.9 76.3)">2</text>
<text x="275.1" y="76.3" transform="rotate(-90 275.1 76.3)">1</text>
<text x="277.6" y="76.3" transform="rotate(-90 277.6 76.3)">2</text>
<text x="287.8" y="76.3" transform="rotate(-90 287.8 76.3)">1</text>
<text x="290.3" y="76.3" transform="rotate(-90 290.3 76.3)">2</text>
<text x="306.9" y="76.3" transform="rotate(-90 306.9 76.3)">1</text>
<text x="309.4" y="76.3" transform="rotate(-90 309.4 76.3)">2</text>
<text x="97.5" y="79.5">1</text>
<text x="121.7" y="79.5">6</text>
<text x="243.4" y="78.6" transform="rotate(-90 243.4 78.6)">1</text>
<text x="245.9" y="78.6" transform="rotate(-90 245.9 78.6)">2</text>
<text x="261.1" y="78.6" transform="rotate(-90 261.1 78.6)">1</text>
<text x="263.7" y="78.6" transform="rotate(-90 263.7 78.6)">2</text>
<text x="273.8" y="78.6" transform="rotate(-90 273.8 78.6)">1</text>
<text x="276.4" y="78.6" transform="rotate(-90 276.4 78.6)">2</text>
<text x="286.5" y="78.6" transform="rotate(-90 286.5 78.6)">1</text>
<text x="289.1" y="78.6" transform="rotate(-90 289.1 78.6)">2</text>
<text x="305.6" y="78.6" transform="rotate(-90 305.6 78.6)">1</text>
<text x="308.1" y="78.6" transform="rotate(-90 308.1 78.6)">2</text>
<text x="31.5" y="88.2">GND</text>
<text x="32" y="84.3" transform="rotate(-90 32 84.3)">SH1</text>
<text x="39.1" y="89.7">3</text>
<text x="39.1" y="87.1">4</text>
<text x="97.5" y="87.1">2</text>
<text x="121.7" y="87.1">5</text>
<text x="31.5" y="95.8">VCC</text>
<text x="34" y="93.2">D-</text>
<text x="34" y="90.7">D+</text>
<text x="39.1" y="94.8">1</text>
<text x="39.1" y="92.2">2</text>
<text x="97.5" y="94.8">3</text>
<text x="121.7" y="94.8">4</text>
<text x="32" y="101.5" transform="rotate(-90 32 101.5)">SH2</text>
<text x="97.5" y="112.5">1</text>
<text x="121.7" y="112.5">6</text>
<text x="31.5" y="118.6">GND</text>
<text x="32" y="114.8" transform="rotate(-90 32 114.8)">SH1</text>
<text x="39.1" y="117.6">4</text>
<text x="34" y="123.7">D-</text>
<text x="34" y="121.2">D+</text>
<text x="39.1" y="125.2">1</text>
<text x="39.1" y="122.7">2</text>
<text x="39.1" y="120.2">3</text>
<text x="97.5" y="120.2">2</text>
<text x="121.7" y="120.2">5</text>
<text x="31.5" y="126.3">VCC</text>
<text x="97.5" y="127.8">3</text>
<text x="121.7" y="127.8">4</text>
<text x="238.3" y="130.9" transform="rotate(-90 238.3 130.9)">1</text>
<text x="240.8" y="130.9" transform="rotate(-90 240.8 130.9)">2</text>
<text x="243.4" y="130.9" transform="rotate(-90 243.4 130.9)">3</text>
<text x="245.9" y="130.9" transform="rotate(-90 245.9 130.9)">4</text>
<text x="262.4" y="130.9" transform="rotate(-90 262.4 130.9)">1</text>
<text x="264.9" y="130.9" transform="rotate(-90 264.9 130.9)">2</text>
<text x="267.5" y="130.9" transform="rotate(-90 267.5 130.9)">3</text>
<text x="270" y="130.9" transform="rotate(-90 270 130.9)">4</text>
<text x="287.8" y="130.9" transform="rotate(-90 287.8 130.9)">1</text>
<text x="290.3" y="130.9" transform="rotate(-90 290.3 130.9)">2</text>
<text x="292.9" y="130.9" transform="rotate(-90 292.9 130.9)">3</text>
<text x="295.4" y="130.9" transform="rotate(-90 295.4 130.9)">4</text>
<text x="313.2" y="130.9" transform="rotate(-90 313.2 130.9)">1</text>
<text x="315.7" y="130.9" transform="rotate(-90 315.7 130.9)">2</text>
<text x="318.3" y="130.9" transform="rotate(-90 318.3 130.9)">3</text>
<text x="320.8" y="130.9" transform="rotate(-90 320.8 130.9)">4</text>
<text x="32" y="132" transform="rotate(-90 32 132)">SH2</text>
<text x="237" y="133.2" transform="rotate(-90 237 133.2)">1</text>
<text x="239.5" y="133.2" transform="rotate(-90 239.5 133.2)">2</text>
<text x="242.1" y="133.2" transform="rotate(-90 242.1 133.2)">3</text>
<text x="244.6" y="133.2" transform="rotate(-90 244.6 133.2)">4</text>
<text x="261.1" y="133.2" transform="rotate(-90 261.1 133.2)">1</text>
<text x="263.7" y="133.2" transform="rotate(-90 263.7 133.2)">2</text>
<text x="266.2" y="133.2" transform="rotate(-90 266.2 133.2)">3</text>
<text x="268.8" y="133.2" transform="rotate(-90 268.8 133.2)">4</text>
<text x="286.5" y="133.2" transform="rotate(-90 286.5 133.2)">1</text>
<text x="289.1" y="133.2" transform="rotate(-90 289.1 133.2)">2</text>
<text x="291.6" y="133.2" transform="rotate(-90 291.6 133.2)">3</text>
<text x="294.2" y="133.2" transform="rotate(-90 294.2 133.2)">4</text>
<text x="311.9" y="133.2" transform="rotate(-90 311.9 133.2)">1</text>
<text x="314.5" y="133.2" transform="rotate(-90 314.5 133.2)">2</text>
<text x="317" y="133.2" transform="rotate(-90 317 133.2)">3</text>
<text x="319.6" y="133.2" transform="rotate(-90 319.6 133.2)">4</text>
<text x="43.5" y="154.2" transform="rotate(-90 43.5 154.2)">SH1</text>
<text x="97.5" y="153.2">1</text>
<text x="121.7" y="153.2">6</text>
<text x="42.9" y="158">GND</text>
<text x="45.5" y="160.6">D+</text>
<text x="50.5" y="159.5">3</text>
<text x="50.5" y="157">4</text>
<text x="97.5" y="160.8">2</text>
<text x="121.7" y="160.8">5</text>
<text x="42.9" y="165.6">VCC</text>
<text x="45.5" y="163.1">D-</text>
<text x="50.5" y="164.6">1</text>
<text x="50.5" y="162.1">2</text>
<text x="43.5" y="171.4" transform="rotate(-90 43.5 171.4)">SH2</text>
<text x="97.5" y="168.4">3</text>
<text x="121.7" y="168.4">4</text>
<text x="176" y="202" transform="rotate(-90 176 202)">1</text>
<text x="178.6" y="202" transform="rotate(-90 178.6 202)">2</text>
<text x="181.1" y="202" transform="rotate(-90 181.1 202)">3</text>
<text x="183.7" y="202" transform="rotate(-90 183.7 202)">4</text>
<text x="234.5" y="202" transform="rotate(-90 234.5 202)">1</text>
<text x="237" y="202" transform="rotate(-90 237 202)">2</text>
<text x="277.6" y="202" transform="rotate(-90 277.6 202)">1</text>
<text x="280.2" y="202" transform="rotate(-90 280.2 202)">2</text>
<text x="317" y="200.5" transform="rotate(-90 317 200.5)">1</text>
<text x="318.3" y="198.2" transform="rotate(-90 318.3 198.2)">1</text>
<text x="319.6" y="200.5" transform="rotate(-90 319.6 200.5)">2</text>
<text x="320.8" y="198.2" transform="rotate(-90 320.8 198.2)">2</text>
<text x="322.1" y="200.5" transform="rotate(-90 322.1 200.5)">3</text>
<text x="323.4" y="198.2" transform="rotate(-90 323.4 198.2)">3</text>
<text x="324.6" y="200.5" transform="rotate(-90 324.6 200.5)">4</text>
<text x="325.9" y="198.2" transform="rotate(-90 325.9 198.2)">4</text>
<text x="332.3" y="200.5" transform="rotate(-90 332.3 200.5)">1</text>
<text x="333.5" y="198.2" transform="rotate(-90 333.5 198.2)">1</text>
<text x="334.8" y="200.5" transform="rotate(-90 334.8 200.5)">2</text>
<text x="336.1" y="198.2" transform="rotate(-90 336.1 198.2)">2</text>
<text x="337.3" y="200.5" transform="rotate(-90 337.3 200.5)">3</text>
<text x="338.6" y="198.2" transform="rotate(-90 338.6 198.2)">3</text>
<text x="339.9" y="200.5" transform="rotate(-90 339.9 200.5)">4</text>
<text x="341.1" y="198.2" transform="rotate(-90 341.1 198.2)">4</text>
<text x="347.5" y="200.5" transform="rotate(-90 347.5 200.5)">1</text>
<text x="348.8" y="198.2" transform="rotate(-90 348.8 198.2)">1</text>
<text x="350" y="200.5" transform="rotate(-90 350 200.5)">2</text>
<text x="351.3" y="198.2" transform="rotate(-90 351.3 198.2)">2</text>
<text x="352.6" y="200.5" transform="rotate(-90 352.6 200.5)">3</text>
<text x="353.8" y="198.2" transform="rotate(-90 353.8 198.2)">3</text>
<text x="355.1" y="200.5" transform="rotate(-90 355.1 200.5)">4</text>
<text x="356.4" y="198.2" transform="rotate(-90 356.4 198.2)">4</text>
<text x="362.7" y="200.5" transform="rotate(-90 362.7 200.5)">1</text>
<text x="364" y="198.2" transform="rotate(-90 364 198.2)">1</text>
<text x="365.3" y="200.5" transform="rotate(-90 365.3 200.5)">2</text>
<text x="366.5" y="198.2" transform="rotate(-90 366.5 198.2)">2</text>
<text x="367.8" y="200.5" transform="rotate(-90 367.8 200.5)">3</text>
<text x="369.1" y="198.2" transform="rotate(-90 369.1 198.2)">3</text>
<text x="370.4" y="200.5" transform="rotate(-90 370.4 200.5)">4</text>
<text x="371.6" y="198.2" transform="rotate(-90 371.6 198.2)">4</text>
<text x="378" y="200.5" transform="rotate(-90 378 200.5)">1</text>
<text x="379.2" y="198.2" transform="rotate(-90 379.2 198.2)">1</text>
<text x="380.5" y="200.5" transform="rotate(-90 380.5 200.5)">2</text>
<text x="381.8" y="198.2" transform="rotate(-90 381.8 198.2)">2</text>
<text x="383.1" y="200.5" transform="rotate(-90 383.1 200.5)">3</text>
<text x="384.3" y="198.2" transform="rotate(-90 384.3 198.2)">3</text>
<text x="385.6" y="200.5" transform="rotate(-90 385.6 200.5)">4</text>
<text x="386.9" y="198.2" transform="rotate(-90 386.9 198.2)">4</text>
<text x="393.2" y="200.5" transform="rotate(-90 393.2 200.5)">1</text>
<text x="394.5" y="198.2" transform="rotate(-90 394.5 198.2)">1</text>
<text x="395.8" y="200.5" transform="rotate(-90 395.8 200.5)">2</text>
<text x="397" y="198.2" transform="rotate(-90 397 198.2)">2</text>
<text x="398.3" y="200.5" transform="rotate(-90 398.3 200.5)">3</text>
<text x="399.6" y="198.2" transform="rotate(-90 399.6 198.2)">3</text>
<text x="400.8" y="200.5" transform="rotate(-90 400.8 200.5)">4</text>
<text x="402.1" y="198.2" transform="rotate(-90 402.1 198.2)">4</text>
<text x="174.8" y="204.4" transform="rotate(-90 174.8 204.4)">1</text>
<text x="177.3" y="204.4" transform="rotate(-90 177.3 204.4)">2</text>
<text x="179.9" y="204.4" transform="rotate(-90 179.9 204.4)">3</text>
<text x="182.4" y="204.4" transform="rotate(-90 182.4 204.4)">4</text>
<text x="210.9" y="209.1">3</text>
<text x="213.2" y="207.8">3</text>
<text x="233.2" y="204.4" transform="rotate(-90 233.2 204.4)">1</text>
<text x="235.7" y="204.4" transform="rotate(-90 235.7 204.4)">2</text>
<text x="254.1" y="209.1">3</text>
<text x="256.4" y="207.8">3</text>
<text x="276.4" y="204.4" transform="rotate(-90 276.4 204.4)">1</text>
<text x="278.9" y="204.4" transform="rotate(-90 278.9 204.4)">2</text>
<text x="210.9" y="214.1">1</text>
<text x="210.9" y="211.6">2</text>
<text x="213.2" y="212.9">1</text>
<text x="213.2" y="210.3">2</text>
<text x="254.1" y="214.1">1</text>
<text x="254.1" y="211.6">2</text>
<text x="256.4" y="212.9">1</text>
<text x="256.4" y="210.3">2</text>
<text x="47.8" y="232.5" transform="rotate(-90 47.8 232.5)">1</text>
<text x="50.3" y="232.5" transform="rotate(-90 50.3 232.5)">2</text>
<text x="52.9" y="232.5" transform="rotate(-90 52.9 232.5)">3</text>
<text x="68.1" y="232.5" transform="rotate(-90 68.1 232.5)">1</text>
<text x="70.6" y="232.5" transform="rotate(-90 70.6 232.5)">2</text>
<text x="73.2" y="232.5" transform="rotate(-90 73.2 232.5)">3</text>
<text x="88.4" y="232.5" transform="rotate(-90 88.4 232.5)">1</text>
<text x="91" y="232.5" transform="rotate(-90 91 232.5)">2</text>
<text x="93.5" y="232.5" transform="rotate(-90 93.5 232.5)">3</text>
<text x="46.5" y="234.8" transform="rotate(-90 46.5 234.8)">1</text>
<text x="49" y="234.8" transform="rotate(-90 49 234.8)">2</text>
<text x="51.6" y="234.8" transform="rotate(-90 51.6 234.8)">3</text>
<text x="66.8" y="234.8" transform="rotate(-90 66.8 234.8)">1</text>
<text x="69.4" y="234.8" transform="rotate(-90 69.4 234.8)">2</text>
<text x="71.9" y="234.8" transform="rotate(-90 71.9 234.8)">3</text>
<text x="87.1" y="234.8" transform="rotate(-90 87.1 234.8)">1</text>
<text x="89.7" y="234.8" transform="rotate(-90 89.7 234.8)">2</text>
<text x="92.2" y="234.8" transform="rotate(-90 92.2 234.8)">3</text>
</g>
<g font-size="2.3" fill="#00f">
<text x="69.6" y="22.1">SSRX+</text>
<text x="69.6" y="19.6">SSRX-</text>
<text x="348" y="19.6">USB+</text>
<text x="348.6" y="23.4">USB-</text>
<text x="382" y="23.4">IN_D-</text>
<text x="382" y="19.6">IN_D+</text>
<text x="15" y="29.8">1M</text>
<text x="25.1" y="29.8">100nF</text>
<text x="69.6" y="27.2">SSTX-</text>
<text x="69.6" y="29.8">SSTX+</text>
<text x="69.6" y="24.7">GND</text>
<text x="184.7" y="29.8">SSTX-</text>
<text x="239.8" y="29.8">SSTX+</text>
<text x="69.6" y="34.8">IN_D+</text>
<text x="69.6" y="32.3">GND</text>
<text x="104.5" y="31">SSRX-</text>
<text x="159.8" y="31">SSRX+</text>
<text x="69.6" y="37.4">IN_D-</text>
<text x="69.6" y="39.9">VBUS</text>
<text x="272.7" y="39.9">24V_USR</text>
<text x="310.9" y="39.9">24V</text>
<text x="35.3" y="43.7">USB-306BWD-ARW</text>
<text x="125.5" y="46.3">TPD2EUSB30DRTR</text>
<text x="205.5" y="45">TPD2EUSB30DRTR</text>
<text x="339.2" y="46.3">IN_D-</text>
<text x="393.4" y="46.3">IN_D+</text>
<text x="22.1" y="53.1" transform="rotate(-90 22.1 53.1)">GND</text>
<text x="272.7" y="48.8">12V_USR</text>
<text x="310.9" y="48.8">12V</text>
<text x="136.4" y="59.5" transform="rotate(-90 136.4 59.5)">GND</text>
<text x="216.5" y="58.2" transform="rotate(-90 216.5 58.2)">GND</text>
<text x="274" y="57.7">5V_USR</text>
<text x="310.9" y="57.7">5V</text>
<text x="341.4" y="59">TPD2EUSB30DRTR</text>
<text x="84.8" y="79.3">DCAM1+</text>
<text x="136.9" y="80.6">D3+</text>
<text x="51.8" y="88.2">GND</text>
<text x="78.4" y="88.2">GND</text>
<text x="136.9" y="88.2">5V</text>
<text x="8.6" y="93.3">1M</text>
<text x="18.8" y="93.3">100nF</text>
<text x="51.8" y="95.8">5V</text>
<text x="84.8" y="94.5">DCAM1-</text>
<text x="136.9" y="95.8">D3-</text>
<text x="142" y="94.5">100nF</text>
<text x="161" y="90.7">GND</text>
<text x="244.4" y="95.3" transform="rotate(-90 244.4 95.3)">24V</text>
<text x="306.6" y="95.3" transform="rotate(-90 306.6 95.3)">12V</text>
<text x="390.4" y="91.2" transform="rotate(-90 390.4 91.2)">GNDP</text>
<text x="246.9" y="97.9" transform="rotate(-90 246.9 97.9)">GNDP</text>
<text x="262.2" y="101.5" transform="rotate(-90 262.2 101.5)">24V_USR</text>
<text x="264.7" y="97.9" transform="rotate(-90 264.7 97.9)">GNDP</text>
<text x="274.9" y="101.5" transform="rotate(-90 274.9 101.5)">12V_USR</text>
<text x="277.4" y="97.9" transform="rotate(-90 277.4 97.9)">GNDP</text>
<text x="287.6" y="101.5" transform="rotate(-90 287.6 101.5)">12V_USR</text>
<text x="290.1" y="97.9" transform="rotate(-90 290.1 97.9)">GNDP</text>
<text x="27.7" y="103.4">902-131A1011D10100</text>
<text x="100.1" y="102.2">USBLC6-2P6</text>
<text x="309.2" y="104" transform="rotate(-90 309.2 104)">PUMP_OUT</text>
<text x="81" y="112.3">DCAM2+</text>
<text x="136.9" y="113.6">D2+</text>
<text x="397.3" y="109.5">0</text>
<text x="15.8" y="116.6" transform="rotate(-90 15.8 116.6)">GND</text>
<text x="51.8" y="118.7">GND</text>
<text x="78.4" y="121.2">GND</text>
<text x="136.9" y="121.2">5V</text>
<text x="161" y="123.7">GND</text>
<text x="51.8" y="126.3">5V</text>
<text x="84.8" y="127.6">DCAM2-</text>
<text x="136.9" y="128.8">D2-</text>
<text x="142" y="127.6">100nF</text>
<text x="248.7" y="130.1">1751264</text>
<text x="272.8" y="130.1">1751264</text>
<text x="298.2" y="130.1">1751264</text>
<text x="323.6" y="130.1">1751264</text>
<text x="27.7" y="133.9">902-131A1011D10100</text>
<text x="100.1" y="135.2">USBLC6-2P6</text>
<text x="15" y="141.5">1M</text>
<text x="25.1" y="141.5">100nF</text>
<text x="238" y="149.9" transform="rotate(-90 238 149.9)">12V</text>
<text x="243.1" y="149.9" transform="rotate(-90 243.1 149.9)">12V</text>
<text x="262.2" y="149.9" transform="rotate(-90 262.2 149.9)">12V</text>
<text x="267.3" y="149.9" transform="rotate(-90 267.3 149.9)">12V</text>
<text x="287.6" y="149.9" transform="rotate(-90 287.6 149.9)">12V</text>
<text x="292.7" y="149.9" transform="rotate(-90 292.7 149.9)">12V</text>
<text x="390.4" y="145.8" transform="rotate(-90 390.4 145.8)">GND</text>
<text x="84.8" y="153">DSUB+</text>
<text x="136.9" y="154.2">D1+</text>
<text x="313" y="154.8" transform="rotate(-90 313 154.8)">5V_USR</text>
<text x="315.5" y="152.5" transform="rotate(-90 315.5 152.5)">GNDP</text>
<text x="318.1" y="154.8" transform="rotate(-90 318.1 154.8)">5V_USR</text>
<text x="320.6" y="152.5" transform="rotate(-90 320.6 152.5)">GNDP</text>
<text x="63.2" y="158">GND</text>
<text x="78.4" y="161.8">GND</text>
<text x="136.9" y="161.8">5V</text>
<text x="240.6" y="159.3" transform="rotate(-90 240.6 159.3)">12V_LIGHT1</text>
<text x="245.7" y="159.3" transform="rotate(-90 245.7 159.3)">12V_LIGHT2</text>
<text x="22.1" y="164.9" transform="rotate(-90 22.1 164.9)">GND</text>
<text x="63.2" y="165.7">5V</text>
<text x="161" y="164.4">GND</text>
<text x="264.7" y="162.3" transform="rotate(-90 264.7 162.3)">SOLEN_1_OUT</text>
<text x="269.8" y="162.3" transform="rotate(-90 269.8 162.3)">SOLEN_2_OUT</text>
<text x="290.1" y="162.3" transform="rotate(-90 290.1 162.3)">SOLEN_3_OUT</text>
<text x="295.2" y="162.3" transform="rotate(-90 295.2 162.3)">SOLEN_4_OUT</text>
<text x="39.1" y="173.3">902-131A1011D10100</text>
<text x="84.8" y="168.2">DSUB-</text>
<text x="138.2" y="169.5">D1-</text>
<text x="142" y="168.2">100nF</text>
<text x="100.1" y="175.8">USBLC6-2P6</text>
<text x="26.4" y="180.9">1M</text>
<text x="36.6" y="180.9">100nF</text>
<text x="186.4" y="202.5">2510-4A</text>
<text x="33.6" y="204.3" transform="rotate(-90 33.6 204.3)">GND</text>
<text x="227.1" y="208.8">12V</text>
<text x="270.3" y="208.8">12V</text>
<text x="227.1" y="213.9">5V</text>
<text x="270.3" y="213.9">5V</text>
<text x="175.8" y="221" transform="rotate(-90 175.8 221)">12V</text>
<text x="183.4" y="223.6" transform="rotate(-90 183.4 223.6)">GNDP</text>
<text x="236.8" y="223.6" transform="rotate(-90 236.8 223.6)">GNDP</text>
<text x="280" y="223.6" transform="rotate(-90 280 223.6)">GNDP</text>
<text x="318.1" y="223.6" transform="rotate(-90 318.1 223.6)">MOT1_B2</text>
<text x="320.6" y="223.6" transform="rotate(-90 320.6 223.6)">MOT1_B1</text>
<text x="323.1" y="223.6" transform="rotate(-90 323.1 223.6)">MOT1_A1</text>
<text x="325.7" y="223.6" transform="rotate(-90 325.7 223.6)">MOT1_A2</text>
<text x="333.3" y="223.6" transform="rotate(-90 333.3 223.6)">MOT2_B2</text>
<text x="335.8" y="223.6" transform="rotate(-90 335.8 223.6)">MOT2_B1</text>
<text x="338.4" y="223.6" transform="rotate(-90 338.4 223.6)">MOT2_A1</text>
<text x="340.9" y="223.6" transform="rotate(-90 340.9 223.6)">MOT2_A2</text>
<text x="348.5" y="223.6" transform="rotate(-90 348.5 223.6)">MOT3_B2</text>
<text x="351.1" y="223.6" transform="rotate(-90 351.1 223.6)">MOT3_B1</text>
<text x="353.6" y="223.6" transform="rotate(-90 353.6 223.6)">MOT3_A1</text>
<text x="356.2" y="223.6" transform="rotate(-90 356.2 223.6)">MOT3_A2</text>
<text x="363.8" y="223.6" transform="rotate(-90 363.8 223.6)">MOT4_B2</text>
<text x="366.3" y="223.6" transform="rotate(-90 366.3 223.6)">MOT4_B1</text>
<text x="368.9" y="223.6" transform="rotate(-90 368.9 223.6)">MOT4_A1</text>
<text x="371.4" y="223.6" transform="rotate(-90 371.4 223.6)">MOT4_A2</text>
<text x="379" y="223.6" transform="rotate(-90 379 223.6)">MOT5_B2</text>
<text x="381.6" y="223.6" transform="rotate(-90 381.6 223.6)">MOT5_B1</text>
<text x="384.1" y="223.6" transform="rotate(-90 384.1 223.6)">MOT5_A1</text>
<text x="386.6" y="223.6" transform="rotate(-90 386.6 223.6)">MOT5_A2</text>
<text x="394.3" y="223.6" transform="rotate(-90 394.3 223.6)">MOT6_B2</text>
<text x="396.8" y="223.6" transform="rotate(-90 396.8 223.6)">MOT6_B1</text>
<text x="399.3" y="223.6" transform="rotate(-90 399.3 223.6)">MOT6_A1</text>
<text x="401.9" y="223.6" transform="rotate(-90 401.9 223.6)">MOT6_A2</text>
<text x="26.1" y="239.3">3V3</text>
<text x="55.6" y="249.5">100nF</text>
<text x="75.9" y="249.5">100nF</text>
<text x="96.3" y="249.5">100nF</text>
<text x="171.2" y="248.2">FIDUCIAL</text>
<text x="171.2" y="259.6">FIDUCIAL</text>
<text x="50.5" y="267.3">1k</text>
<text x="70.9" y="267.3">1k</text>
<text x="91.2" y="267.3">1k</text>
<text x="171.2" y="269.8">FIDUCIAL</text>
<text x="171.2" y="280">FIDUCIAL</text>
<text x="48.8" y="287.8" transform="rotate(-90 48.8 287.8)">END1</text>
<text x="69.1" y="287.8" transform="rotate(-90 69.1 287.8)">END2</text>
<text x="89.5" y="287.8" transform="rotate(-90 89.5 287.8)">END3</text>
</g>
<g font-size="2.3" fill="#000080">
<text x="125.5" y="19.6">D14</text>
<text x="205.5" y="18.3">D13</text>
<text x="15" y="27.2">R80</text>
<text x="25.1" y="27.2">C115</text>
<text x="359.2" y="34.8">D5</text>
<text x="366.8" y="69.1">GND</text>
<text x="100.1" y="74.2">D6</text>
<text x="27.7" y="80.6">USB6</text>
<text x="142" y="86.9">C5</text>
<text x="8.6" y="90.7">R81</text>
<text x="18.8" y="90.7">C116</text>
<text x="100.1" y="107.2">D1</text>
<text x="397.3" y="106">RN1</text>
<text x="27.7" y="111">USB5</text>
<text x="142" y="119.9">C4</text>
<text x="15" y="139">R84</text>
<text x="25.1" y="139">C119</text>
<text x="100.1" y="147.9">D7</text>
<text x="39.1" y="150.4">USB4</text>
<text x="142" y="160.6">C8</text>
<text x="26.4" y="178.4">R83</text>
<text x="36.6" y="178.4">C118</text>
<text x="319.8" y="193.6">U30</text>
<text x="335" y="193.6">U31</text>
<text x="350.3" y="193.6">U32</text>
<text x="365.5" y="193.6">U33</text>
<text x="380.7" y="193.6">U34</text>
<text x="396" y="193.6">U35</text>
<text x="186.4" y="199.9">CN6</text>
<text x="239.8" y="199.9">U50</text>
<text x="283" y="199.9">U51</text>
<text x="208" y="205">H1</text>
<text x="251.2" y="205">H2</text>
<text x="55.6" y="230.4">U36</text>
<text x="75.9" y="230.4">U40</text>
<text x="96.3" y="230.4">U41</text>
<text x="42.9" y="245.7">TP33</text>
<text x="63.2" y="245.7">TP34</text>
<text x="83.6" y="245.7">TP35</text>
<text x="106" y="242.3" transform="rotate(-90 106 242.3)">GND</text>
<text x="171.2" y="240.6">U46</text>
<text x="55.6" y="246.9">C107</text>
<text x="75.9" y="246.9">C108</text>
<text x="96.3" y="246.9">C109</text>
<text x="171.2" y="252">U47</text>
<text x="49.3" y="259.6">GND</text>
<text x="69.6" y="259.6">GND</text>
<text x="89.9" y="259.6">GND</text>
<text x="171.2" y="262.2">U48</text>
<text x="50.5" y="264.7">R71</text>
<text x="70.9" y="264.7">R72</text>
<text x="91.2" y="264.7">R73</text>
<text x="171.2" y="272.3">U49</text>
</g>
<g font-size="2.2" fill="#a00000">
<text x="130" y="39.9">GND</text>
<text x="210.1" y="38.6">GND</text>
<text x="363.7" y="55.1">GND</text>
</g>
<g font-size="1.6" fill="#000080">
<text x="35.3" y="15.9">USB7</text>
<text x="249.9" y="74.4">U18</text>
<text x="267.7" y="74.4">U21</text>
<text x="280.4" y="74.4">U19</text>
<text x="293.1" y="74.4">U20</text>
<text x="312.2" y="74.4">U24</text>
<text x="248.7" y="127.7">CN1</text>
<text x="272.8" y="127.7">CN2</text>
<text x="298.2" y="127.7">CN3</text>
<text x="323.6" y="127.7">CN4</text>
</g>
</svg>
